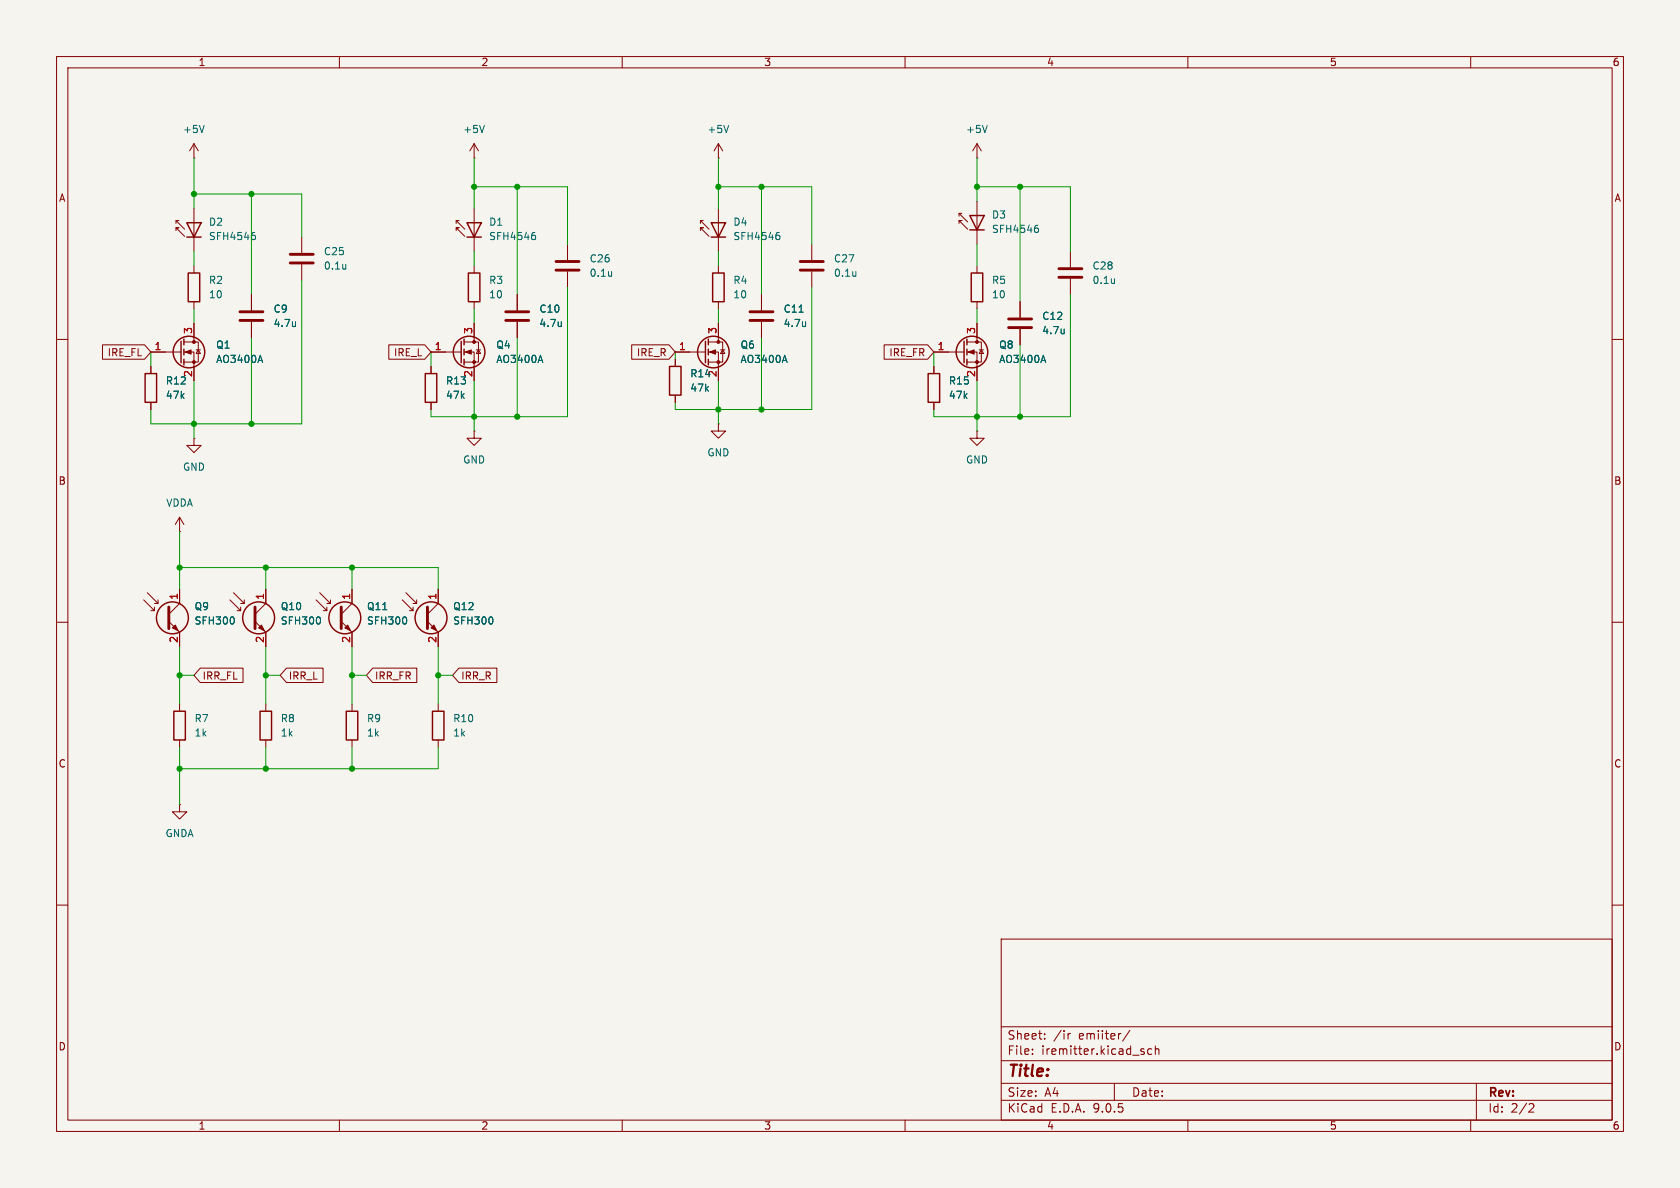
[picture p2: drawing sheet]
<svg xmlns="http://www.w3.org/2000/svg" width="297mm" height="210mm" viewBox="0 0 297 210" stroke-linecap="round" stroke-linejoin="round" font-family="sans-serif">
<path d="M0 0h297v210h-297z" fill="#f5f4ef" stroke="#f5f4ef" stroke-width=".18"/>
<g fill="none" stroke="#840000" stroke-width=".18">
<path d="M10 10h277v190h-277zM12 12h273v186h-273zM60 10v2M110 10v2M160 10v2M210 10v2M260 10v2M31.1 39v.5M31.6 39h-.5l1.5 1.5M34.3 27.9h.1M34.3 25.4v2.5M34.3 36.8v7.7"/>
<path d="M34.3 25.4l-.8 1.3M34.3 25.4l.8 1.3M80.6 39v.5M81.2 39h-.6l1.6 1.5M83.8 27.9h.1M83.8 25.4v2.5M83.8 36.8v7.7M83.8 25.4l-.7 1.3M83.8 25.4l.8 1.3M123.8 39v.5M124.3 39h-.5l1.5 1.5M127 27.9h.1"/>
<path d="M127 25.4v2.5M127 36.8v7.7M127 25.4l-.8 1.3M127 25.4l.8 1.3M169.5 39.5v-.5h.6h-.6l1.6 1.5M169.5 37.7v.5M170.1 37.7h-.6l1.6 1.5M172.7 27.9h.1M172.7 25.4v2.5M172.7 35.6v7.6M172.7 25.4l-.7 1.3M172.7 25.4l.8 1.3"/>
<path d="M31.1 40.8v-.5h.5h-.5l1.5 1.5M34.3 47v1.3M34.3 53.3v1.3M34.3 57.2v3.3M44.4 52.1v2.8M44.4 56.9v2.8M53.3 41.9v2.8M53.3 46.7v2.8M80.6 40.8v-.5h.6h-.6l1.6 1.5M83.8 47v1.3M83.8 53.3v1.3M83.8 57.2v3.3"/>
<path d="M91.4 52.1v2.8M91.4 56.9v2.8M100.3 43.2v2.8M100.3 48v2.8M123.8 40.8v-.5h.5h-.5l1.5 1.5M127 47v1.3M127 53.3v1.3M127 57.2v3.3M134.6 52.1v2.8M134.6 56.9v2.8M143.5 43.2v2.8M143.5 48v2.8"/>
<path d="M172.7 47v1.3M172.7 53.3v1.3M172.7 57.2v3.3M180.3 53.3v2.8M180.3 58.2v2.8M189.2 44.5v2.7M189.2 49.3v2.8M10 60h2M18.1 61h7.5l1.1 1.2-1.1 1.3h-7.5zM26.7 62.2h5.3M26.7 64.8v1.2M26.7 71.1v1.3"/>
<path d="M32.5 60.5h2.6v3.5h-2.6M32.5 62.2h1.8v5.1M34.3 77.5v1.2h1.3l-1.3 1.3-1.3-1.3h1.3M34.3 77.5h.1M34.7 61.8h.7M35.1 61.8l.3 .7h-.7zM68.7 61h6.4l1.1 1.2-1.1 1.3h-6.4zM76.2 62.2h5.3M76.2 64.8v1.2M76.2 71.1v1.3M82 60.5h2.6v3.5h-2.6M82 62.2h1.8v5.1"/>
<path d="M83.8 76.2v1.3h1.3l-1.3 1.2-1.3-1.2h1.3M83.8 76.2h.1M84.2 61.8h.8M84.6 61.8l.4 .7h-.8zM111.7 61h6.6l1.1 1.2-1.1 1.3h-6.6zM119.4 62.2h5.3M119.4 63.5v1.3M119.4 69.9v1.2M125.2 60.5h2.6v3.5h-2.6M125.2 62.2h1.8v5.1M127 74.9v1.3h1.3l-1.3 1.3-1.3-1.3h1.3M127 74.9h.1"/>
<path d="M127.4 61.8h.7M127.8 61.8l.3 .7h-.7zM156.3 61h7.7l1.1 1.2-1.1 1.3h-7.7zM165.1 62.2h5.3M165.1 64.8v1.2M165.1 71.1v1.3M170.9 60.5h2.6v3.5h-2.6M170.9 62.2h1.8v5.1M172.7 76.2v1.3h1.3l-1.3 1.2-1.3-1.2h1.3M172.7 76.2h.1M173.1 61.8h.8M173.5 61.8l.4 .7h-.8z"/>
<path d="M285 60h2M31.7 94h.1M31.7 91.4v2.6M31.7 91.4l-.7 1.3M31.7 91.4l.8 1.3M10 110h2M25.4 106l1.9 2v-.7M26 104.8l1.9 1.9v-.7M26.7 108h.6M27.3 106.7h.6M29.8 109.9l1.9 1.9v2.5M31.7 104.1v2.6l-1.9 1.9"/>
<path d="M35.4 118.1h7.6v2.6h-7.6l-1.1-1.3zM40.6 106l1.9 2v-.7M41.3 104.8l1.9 1.9v-.7M41.9 108h.6M42.5 106.7h.7M45.1 109.9l1.9 1.9v2.5M47 104.1v2.6l-1.9 1.9M50.6 118.1h6.5v2.6h-6.5l-1.1-1.3zM55.9 106l1.9 2v-.7M56.5 104.8l1.9 1.9v-.7M57.1 108h.7M57.8 106.7h.6"/>
<path d="M60.3 109.9l1.9 1.9v2.5M62.2 104.1v2.6l-1.9 1.9M65.9 118.1h7.8v2.6h-7.8l-1.1-1.3zM71.1 106l1.9 2v-.7M71.8 104.8l1.9 1.9v-.7M72.4 108h.6M73 106.7h.7M75.6 109.9l1.9 1.9v2.5M77.5 104.1v2.6l-1.9 1.9M81.1 118.1h6.7v2.6h-6.7l-1.1-1.3zM285 110h2M31.7 124.5v1.2"/>
<path d="M31.7 130.8v1.3M47 124.5v1.2M47 130.8v1.3M62.2 124.5v1.2M62.2 130.8v1.3M77.5 124.5v1.2M77.5 130.8v1.3M31.7 142.2v1.3h1.3l-1.3 1.3-1.2-1.3h1.2M31.7 142.2h.1M10 160h2M177 166h108v32h-108zM285 160h2"/>
<path d="M60 198v2M110 198v2M160 198v2M177 194.5h108M177 191.5h108M177 187.5h108M177 181.5h108M182.5 186.3v.1M182.5 185.5v.1M184.7 183.6v.1M184.7 182.8v.1M188.8 182.7v1"/>
<path d="M189.2 182.7l-.2 .1-.2 .2M197 191.5v3M199.7 182.1l-1.2 2M201.9 185.9l.3 .1 .1 .2-.2 .2h-.3M201.9 185.4l.3 .1M203.6 185.5l-.4-.1-.3 .3v.4l.1 .2h.6M204.2 185.5l.3-.1 .3 .1 .1 .9M204.2 184.9v1.5M210 198v2M260 198v2M261 191.5v6.5M270.5 195.1l.5 .1 .2 .3-1 1.1h1"/>
</g>
<g fill="none" stroke="#840000" stroke-width=".25">
<path d="M33 39.4h2.6l-1.3 2.5zM82.5 39.4h2.6l-1.3 2.5zM125.7 39.4h2.6l-1.3 2.5zM171.4 38.1h2.6l-1.3 2.5zM32.5 59.9v1.1M33 41.9h2.6M33.3 48.3h2v5h-2zM82 59.9v1.1M82.5 41.9h2.6M82.8 48.3h2v5h-2zM125.2 59.9v1.1M125.7 41.9h2.6"/>
<path d="M126 48.3h2v5h-2zM170.9 59.9v1.1M171.4 40.6h2.6M171.7 48.3h2v5h-2zM25.7 66h2v5.1h-2zM32 60.3v3.8M32.5 61.7v1M32.5 63.5v1M75.2 66h2v5.1h-2zM81.5 60.3v3.8M82 61.7v1M82 63.5v1"/>
<path d="M118.4 64.8h2v5.1h-2zM124.7 60.3v3.8M125.2 61.7v1M125.2 63.5v1M164.1 66h2v5.1h-2zM170.4 60.3v3.8M170.9 61.7v1M170.9 63.5v1M30.7 125.7h2.1v5.1h-2.1zM46 125.7h2v5.1h-2zM61.2 125.7h2v5.1h-2zM76.5 125.7h2v5.1h-2z"/>
<circle cx="33.4" cy="62.2" r="2.79"/>
<circle cx="82.9" cy="62.2" r="2.79"/>
<circle cx="126.1" cy="62.2" r="2.79"/>
<circle cx="171.8" cy="62.2" r="2.79"/>
<circle cx="30.5" cy="109.2" r="2.82"/>
<circle cx="45.7" cy="109.2" r="2.82"/>
<circle cx="61" cy="109.2" r="2.82"/>
<circle cx="76.2" cy="109.2" r="2.82"/>
</g>
<g fill="none" stroke="#006464" stroke-width=".18">
<path d="M36.1 22.2l-.4 1.2M85.6 22.2l-.4 1.2M128.8 22.2l-.4 1.2M174.5 22.2l-.4 1.2M183.2 39.8h.3M44.7 41.6h.2l.3 .2-.1 .4-.4 .2M44.8 41.1h.2M52.2 56.9v.8M52.2 57.6v.1M61.1 46.7v.9M61.1 47.4v.1M94.2 41.6h.3l.2 .2-.1 .4-.4 .2"/>
<path d="M94.3 41.1h.3M99.2 56.9v.8M99.2 57.6v.1M108.1 48.7v.1M108.1 48v.8M137.4 41.6h.2l.3 .2-.1 .4-.4 .2M137.5 41.1h.3M141.3 55.2h.7M142.4 57.6v.1M142.4 56.9v.8M151.3 48v.8M151.3 48.7l-.1 .1"/>
<path d="M183.1 40.3h.3l.2 .2-.1 .5-.4 .1M188.1 58.2v.8M188.1 58.9h.1M197 50h.1M197 49.3v.8M46 62.8l.4 1.3M95.5 62.8l.5 1.3M138.7 62.8l.4 1.3M184.4 62.8l.5 1.3M41.3 109.2l.1 .3-.1 .7M56.5 109.2l.2 .3-.2 .7M71.8 109.2l.1 .3-.1 .7"/>
<path d="M87 109.2l.1 .3-.1 .7"/>
</g>
<g fill="none" stroke="#840000" stroke-width=".51">
<path d="M42.4 55.1h4.1M42.4 56.6h4.1M51.3 45h4.1M51.3 46.5h4.1M89.4 55.1h4.1M89.4 56.6h4.1M98.3 46.2h4.1M98.3 47.8h4.1M132.6 55.1h4.1M132.6 56.6h4.1M141.5 46.2h4M141.5 47.8h4"/>
<path d="M178.3 56.4h4.1M178.3 57.9h4.1M187.2 47.5h4.1M187.2 49h4.1M29.8 107.3v3.8M45.1 107.3v3.8M60.3 107.3v3.8M75.6 107.3v3.8"/>
</g>
<g fill="#840000" stroke="#840000" stroke-width=".18">
<path d="M30.5 111l.5-.5 .5 1z"/>
<path d="M125.5 62.2l1-.4v.8z"/>
<path d="M32.8 62.2l1-.4v.8z"/>
<path d="M82.3 62.2l1-.4v.8z"/>
<path d="M61 111l.5-.5 .5 1z"/>
<path d="M76.2 111l.5-.5 .5 1z"/>
<path d="M45.7 111l.5-.5 .5 1z"/>
<path d="M171.2 62.2l1-.4v.8z"/>
<circle cx="127" cy="60.5" r=".25"/>
<circle cx="127" cy="64" r=".25"/>
<circle cx="34.3" cy="60.5" r=".25"/>
<circle cx="34.3" cy="64" r=".25"/>
<circle cx="83.8" cy="60.5" r=".25"/>
<circle cx="83.8" cy="64" r=".25"/>
<circle cx="172.7" cy="60.5" r=".25"/>
<circle cx="172.7" cy="64" r=".25"/>
</g>
<g fill="none" stroke="#009600" stroke-width=".18">
<path d="M34.3 34.3h19v7.6M34.3 27.9v8.9M44.4 34.3v17.8M83.8 33h16.5v10.2M83.8 27.9v8.9M91.4 33v19.1M127 27.9v8.9M127 33h16.5v10.2M134.6 33v19.1M172.7 33h16.5v11.5M172.7 27.9v7.7M180.3 33v20.3"/>
<path d="M34.3 44.5v2.5M34.3 54.6v2.6M44.4 59.7v15.2M53.3 49.5v25.4h-26.6v-2.5M83.8 44.5v2.5M83.8 54.6v2.6M91.4 59.7v14M100.3 50.8v22.9h-24.1v-1.3M127 44.5v2.5M127 54.6v2.6M134.6 59.7v12.7M143.5 50.8v21.6h-24.1v-1.3"/>
<path d="M172.7 43.2v3.8M172.7 54.6v2.6M189.2 52.1v21.6h-24.1v-1.3M26.7 62.2v2.6M34.3 67.3v10.2M76.2 62.2v2.6M83.8 67.3v8.9M119.4 62.2v1.3M127 67.3v7.6M165.1 62.2v2.6M172.7 67.3v8.9M180.3 61v12.7"/>
<path d="M31.7 94v10.1M31.7 100.3h45.8v3.8M31.7 114.3v10.2M31.7 119.4h2.6M47 100.3v3.8M47 114.3v10.2M47 119.4h2.5M62.2 100.3v3.8M62.2 114.3v10.2M62.2 119.4h2.6M77.5 114.3v10.2M77.5 119.4h2.5"/>
<path d="M31.7 132.1v10.1M47 132.1v3.8M62.2 132.1v3.8M77.5 132.1v3.8h-45.8"/>
</g>
<g fill="#009600" stroke="#009600" stroke-width=".18">
<circle cx="31.7" cy="135.9" r=".46"/>
<circle cx="47" cy="135.9" r=".46"/>
<circle cx="47" cy="100.3" r=".46"/>
<circle cx="31.7" cy="100.3" r=".46"/>
<circle cx="62.2" cy="135.9" r=".46"/>
<circle cx="47" cy="119.4" r=".46"/>
<circle cx="31.7" cy="119.4" r=".46"/>
<circle cx="62.2" cy="119.4" r=".46"/>
<circle cx="77.5" cy="119.4" r=".46"/>
<circle cx="62.2" cy="100.3" r=".46"/>
<circle cx="134.6" cy="72.4" r=".46"/>
<circle cx="91.4" cy="73.7" r=".46"/>
<circle cx="127" cy="72.4" r=".46"/>
<circle cx="91.4" cy="33" r=".46"/>
<circle cx="83.8" cy="33" r=".46"/>
<circle cx="83.8" cy="73.7" r=".46"/>
<circle cx="180.3" cy="73.7" r=".46"/>
<circle cx="127" cy="33" r=".46"/>
<circle cx="134.6" cy="33" r=".46"/>
<circle cx="180.3" cy="33" r=".46"/>
<circle cx="172.7" cy="33" r=".46"/>
<circle cx="172.7" cy="73.7" r=".46"/>
<circle cx="44.4" cy="34.3" r=".46"/>
<circle cx="44.4" cy="74.9" r=".46"/>
<circle cx="34.3" cy="74.9" r=".46"/>
<circle cx="34.3" cy="34.3" r=".46"/>
</g>
<text font-size="2.8" fill="#840000" x="178" y="190.9">Title:</text>
<g font-size="2.1" fill="#840000">
<text x="178" y="184">Sheet:</text>
<text x="186.2" y="184">/ir</text>
<text x="190.7" y="184">emiiter/</text>
<text x="178" y="186.7">File:</text>
<text x="184.1" y="186.7">iremitter.kicad_sch</text>
<text x="178" y="196.9">KiCad</text>
<text x="178" y="194.1">Size:</text>
<text x="184.7" y="194.1">A4</text>
<text x="185.7" y="196.9">E.D.A.</text>
<text x="193.3" y="196.9">9.0.5</text>
<text x="200" y="194.1">Date:</text>
<text x="263" y="194.3">Rev:</text>
<text x="263" y="196.9">Id:</text>
<text x="267.1" y="196.9">2/2</text>
</g>
<g font-size="1.8" fill="#840000">
<text x="35" y="11.9">1</text>
<text x="85" y="11.9">2</text>
<text x="135" y="11.9">3</text>
<text x="185" y="11.9">4</text>
<text x="235" y="11.9">5</text>
<text x="285" y="11.9">6</text>
<text x="10.3" y="35.9">A</text>
<text x="285.3" y="35.9">A</text>
<text x="18.9" y="63.2">IRE_FL</text>
<text x="69.5" y="63.2">IRE_L</text>
<text x="112.5" y="63.2">IRE_R</text>
<text x="157.1" y="63.2">IRE_FR</text>
<text x="10.3" y="85.9">B</text>
<text x="285.3" y="85.9">B</text>
<text x="35.7" y="120.3">IRR_FL</text>
<text x="51" y="120.3">IRR_L</text>
<text x="66.2" y="120.3">IRR_FR</text>
<text x="81.4" y="120.3">IRR_R</text>
<text x="10.3" y="135.9">C</text>
<text x="285.3" y="135.9">C</text>
<text x="10.3" y="185.9">D</text>
<text x="285.3" y="185.9">D</text>
<text x="35" y="199.9">1</text>
<text x="85" y="199.9">2</text>
<text x="135" y="199.9">3</text>
<text x="185" y="199.9">4</text>
<text x="235" y="199.9">5</text>
<text x="285" y="199.9">6</text>
</g>
<g font-size="1.8" fill="#006464">
<text x="32.3" y="23.7">+5V</text>
<text x="81.8" y="23.7">+5V</text>
<text x="125" y="23.7">+5V</text>
<text x="170.7" y="23.7">+5V</text>
<text x="36.8" y="40.1">D2</text>
<text x="86.4" y="40.1">D1</text>
<text x="129.5" y="40.1">D4</text>
<text x="175.3" y="38.8">D3</text>
<text x="175.3" y="41.4">SFH4546</text>
<text x="36.8" y="42.6">SFH4546</text>
<text x="57.2" y="45.3">C25</text>
<text x="57.2" y="47.9">0.1u</text>
<text x="86.4" y="42.6">SFH4546</text>
<text x="104.1" y="46.6">C26</text>
<text x="129.5" y="42.6">SFH4546</text>
<text x="147.3" y="46.6">C27</text>
<text x="193" y="47.9">C28</text>
<text x="36.8" y="50.4">R2</text>
<text x="36.8" y="52.9">10</text>
<text x="86.4" y="50.4">R3</text>
<text x="86.4" y="52.9">10</text>
<text x="104.1" y="49.1">0.1u</text>
<text x="129.5" y="50.4">R4</text>
<text x="129.5" y="52.9">10</text>
<text x="147.3" y="49.1">0.1u</text>
<text x="175.3" y="50.4">R5</text>
<text x="175.3" y="52.9">10</text>
<text x="193" y="50.4">0.1u</text>
<text x="48.3" y="55.5">C9</text>
<text x="48.3" y="58">4.7u</text>
<text x="95.3" y="55.5">C10</text>
<text x="95.3" y="58">4.7u</text>
<text x="138.4" y="55.5">C11</text>
<text x="138.4" y="58">4.7u</text>
<text x="184.2" y="56.7">C12</text>
<text x="184.2" y="59.3">4.7u</text>
<text x="38.1" y="64.4">AO3400A</text>
<text x="38.1" y="61.8">Q1</text>
<text x="87.6" y="64.4">AO3400A</text>
<text x="87.6" y="61.8">Q4</text>
<text x="130.8" y="64.4">AO3400A</text>
<text x="130.8" y="61.8">Q6</text>
<text x="176.5" y="64.4">AO3400A</text>
<text x="176.5" y="61.8">Q8</text>
<text x="29.2" y="70.7">47k</text>
<text x="29.2" y="68.2">R12</text>
<text x="34" y="66.7" transform="rotate(-90 34 66.7)">2</text>
<text x="78.7" y="70.7">47k</text>
<text x="78.7" y="68.2">R13</text>
<text x="83.6" y="66.7" transform="rotate(-90 83.6 66.7)">2</text>
<text x="121.9" y="69.4">47k</text>
<text x="121.9" y="66.9">R14</text>
<text x="126.7" y="66.7" transform="rotate(-90 126.7 66.7)">2</text>
<text x="167.6" y="70.7">47k</text>
<text x="167.6" y="68.2">R15</text>
<text x="172.5" y="66.7" transform="rotate(-90 172.5 66.7)">2</text>
<text x="32.3" y="83.4">GND</text>
<text x="81.8" y="82.1">GND</text>
<text x="125" y="80.9">GND</text>
<text x="170.7" y="82.1">GND</text>
<text x="29.3" y="89.8">VDDA</text>
<text x="34.3" y="110.6">SFH300</text>
<text x="34.3" y="108.1">Q9</text>
<text x="49.5" y="108.1">Q10</text>
<text x="49.5" y="110.6">SFH300</text>
<text x="64.8" y="108.1">Q11</text>
<text x="64.8" y="110.6">SFH300</text>
<text x="80" y="108.1">Q12</text>
<text x="80" y="110.6">SFH300</text>
<text x="34.3" y="127.9">R7</text>
<text x="34.3" y="130.4">1k</text>
<text x="49.5" y="127.9">R8</text>
<text x="49.5" y="130.4">1k</text>
<text x="64.8" y="127.9">R9</text>
<text x="64.8" y="130.4">1k</text>
<text x="80" y="127.9">R10</text>
<text x="80" y="130.4">1k</text>
<text x="29.2" y="148.2">GNDA</text>
</g>
<g font-size="1.8" fill="#a90000">
<text x="34" y="59.1" transform="rotate(-90 34 59.1)">3</text>
<text x="83.6" y="59.1" transform="rotate(-90 83.6 59.1)">3</text>
<text x="126.7" y="59.1" transform="rotate(-90 126.7 59.1)">3</text>
<text x="172.5" y="59.1" transform="rotate(-90 172.5 59.1)">3</text>
<text x="27.2" y="62">1</text>
<text x="76.8" y="62">1</text>
<text x="119.9" y="62">1</text>
<text x="165.7" y="62">1</text>
<text x="31.5" y="106.1" transform="rotate(-90 31.5 106.1)">1</text>
<text x="46.7" y="106.1" transform="rotate(-90 46.7 106.1)">1</text>
<text x="62" y="106.1" transform="rotate(-90 62 106.1)">1</text>
<text x="77.2" y="106.1" transform="rotate(-90 77.2 106.1)">1</text>
<text x="31.5" y="113.7" transform="rotate(-90 31.5 113.7)">2</text>
<text x="46.7" y="113.7" transform="rotate(-90 46.7 113.7)">2</text>
<text x="62" y="113.7" transform="rotate(-90 62 113.7)">2</text>
<text x="77.2" y="113.7" transform="rotate(-90 77.2 113.7)">2</text>
</g>
</svg>
